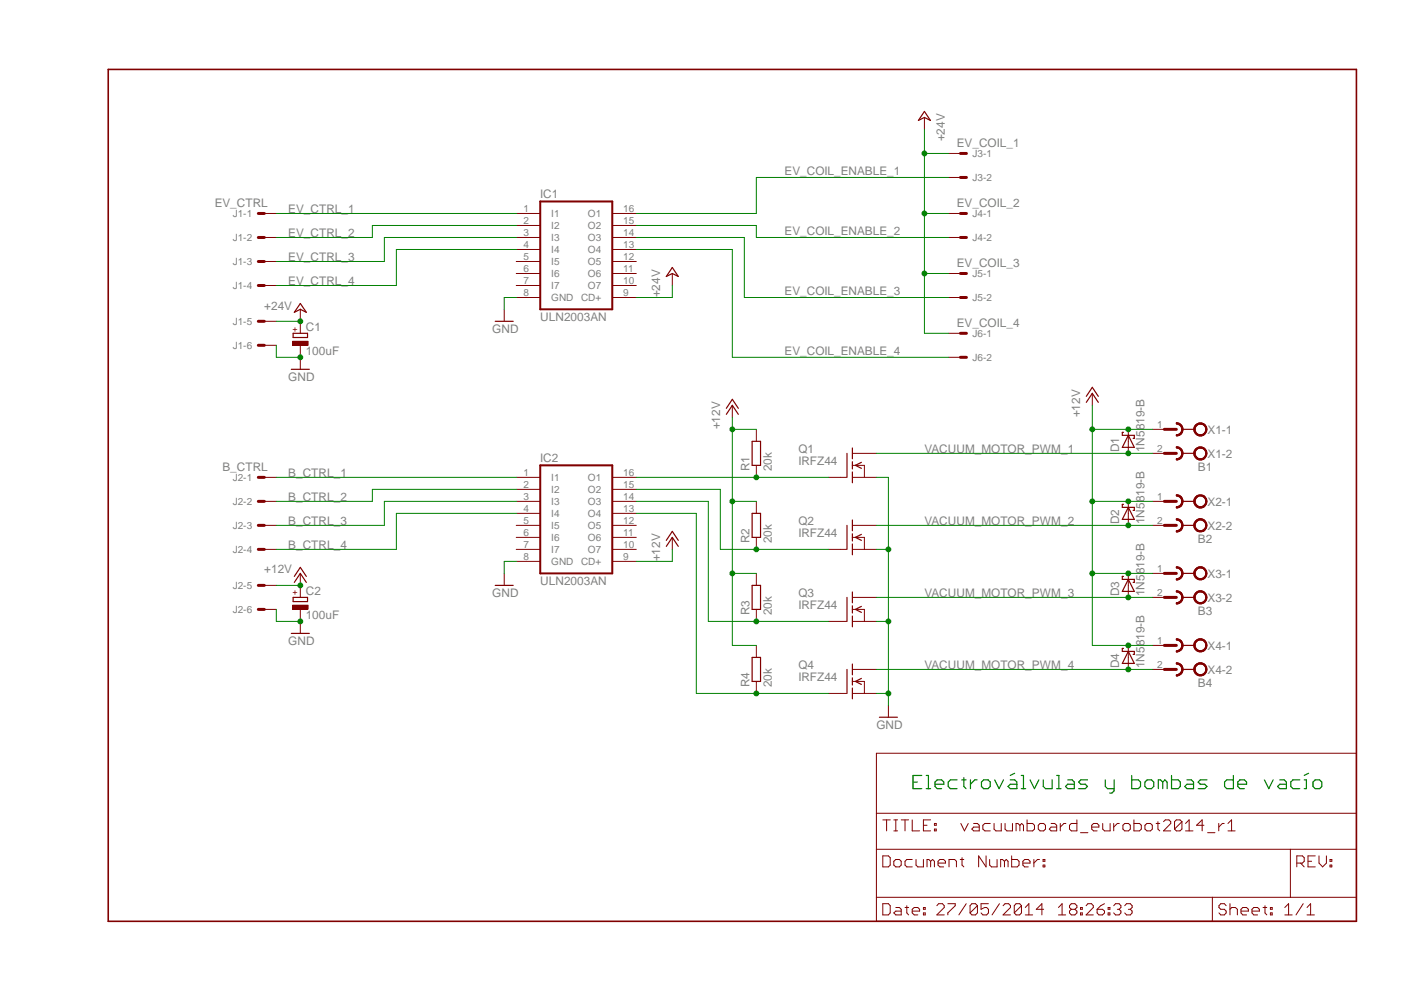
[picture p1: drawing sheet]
<svg xmlns="http://www.w3.org/2000/svg" width="297mm" height="210mm" viewBox="0 0 297 210" stroke-linecap="round" stroke-linejoin="round" font-family="sans-serif">
<path d="M114.3 42.6h15.2v22.8h-15.2z" fill="none" stroke="#800000" stroke-width=".42"/>
<g fill="none" stroke="#800000" stroke-width=".21">
<path d="M195.6 24.8v2.6M200.7 32.5h2.5M200.7 37.5h2.5M55.9 45.2h2.6M55.9 50.2h2.6M55.9 55.3h2.6M109.2 45.2h5.1M109.2 47.7h5.1M109.2 50.2h5.1M109.2 52.8h5.1M109.2 55.3h5.1M109.2 57.9h5.1"/>
<path d="M129.5 45.2h5.1M129.5 47.7h5.1M129.5 50.2h5.1M129.5 52.8h5.1M129.5 55.3h5.1M129.5 57.9h5.1M200.7 45.2h2.5M200.7 50.2h2.5M200.7 57.9h2.5M55.9 60.4h2.6M55.9 68h2.6M55.9 73.1h2.6"/>
<path d="M63.5 65.4v2.6M109.2 60.4h5.1M109.2 62.9h5.1M129.5 60.4h5.1M129.5 62.9h5.1M200.7 62.9h2.5M200.7 70.5h2.5M200.7 75.6h2.5"/>
</g>
<g fill="none" stroke="#800000" stroke-width=".63">
<path d="M203.2 32.5h1.3M203.2 37.5h1.3M54.6 45.2h1.3M54.6 50.2h1.3M54.6 55.3h1.3M203.2 45.2h1.3M203.2 50.2h1.3M203.2 57.9h1.3M54.6 60.4h1.3M54.6 68h1.3M54.6 73.1h1.3M203.2 62.9h1.3"/>
<path d="M203.2 70.5h1.3M203.2 75.6h1.3"/>
</g>
<path d="M195.6 23.6l1.2 1.9-1.2-.7-1.3 .7zM63.5 64.2l1.3 1.9-1.3-.7-1.2 .7z" fill="none" stroke="#800000" stroke-width=".25"/>
<path d="M248.9 92a1.12 1.12 0 0 0 1.1-1.2h.3a1.31 1.31 0 0 1-1.4 1.4z" fill-rule="evenodd" fill="#800000"/>
<path d="M248.9 92a1.12 1.12 0 0 0 1.1-1.2h.3a1.31 1.31 0 0 1-1.4 1.4z" fill="none" stroke="#800000" stroke-width=".21"/>
<path d="M248.9 89.5a1.37 1.37 0 0 1 1.4 1.3h-.3a1.12 1.12 0 0 0-1.1-1.1z" fill-rule="evenodd" fill="#800000"/>
<path d="M248.9 89.5a1.37 1.37 0 0 1 1.4 1.3h-.3a1.12 1.12 0 0 0-1.1-1.1z" fill="none" stroke="#800000" stroke-width=".21"/>
<path d="M250.1 90.8h2.6" fill="none" stroke="#800000" stroke-width=".25"/>
<path d="M248.9 89.5a1.4 1.4 0 0 1 1.4 1.3 1.4 1.4 0 0 1-1.4 1.4v-.2a1.14 1.14 0 0 0 1.1-1.2 1.14 1.14 0 0 0-1.1-1.1z" fill-rule="evenodd" fill="#800000"/>
<path d="M248.9 89.5a1.4 1.4 0 0 1 1.4 1.3 1.4 1.4 0 0 1-1.4 1.4v-.2a1.14 1.14 0 0 0 1.1-1.2 1.14 1.14 0 0 0-1.1-1.1z" fill="none" stroke="#800000" stroke-width=".21"/>
<path d="M246.3 90.8h2.6" fill="none" stroke="#800000" stroke-width=".63"/>
<path d="M252.9 90a1.39 1.39 0 0 1 2.2 .1 1.39 1.39 0 0 1-.8 2.1 1.39 1.39 0 0 1-1.7-1.4h.2a1.15 1.15 0 0 1 1.6-1.1 1.15 1.15 0 0 1 .4 1.9 1.15 1.15 0 0 1-1.9-.4l-.1-.4h-.2z" fill-rule="evenodd" fill="#800000"/>
<path d="M252.9 90a1.39 1.39 0 0 1 2.2 .1 1.39 1.39 0 0 1-.8 2.1 1.39 1.39 0 0 1-1.7-1.4h.2a1.15 1.15 0 0 1 1.6-1.1 1.15 1.15 0 0 1 .4 1.9 1.15 1.15 0 0 1-1.9-.4l-.1-.4h-.2z" fill="none" stroke="#800000" stroke-width=".21"/>
<path d="M252.9 90a1.39 1.39 0 0 1 2.2 .1 1.39 1.39 0 0 1-.8 2.1 1.39 1.39 0 0 1-1.7-1.4h.2a1.15 1.15 0 0 1 1.6-1.1 1.15 1.15 0 0 1 .4 1.9 1.15 1.15 0 0 1-1.9-.4l-.1-.4h-.2z" fill-rule="evenodd" fill="#800000"/>
<path d="M243.8 90.8h2.5M252.9 90a1.39 1.39 0 0 1 2.2 .1 1.39 1.39 0 0 1-.8 2.1 1.39 1.39 0 0 1-1.7-1.4h.2a1.15 1.15 0 0 1 1.6-1.1 1.15 1.15 0 0 1 .4 1.9 1.15 1.15 0 0 1-1.9-.4l-.1-.4h-.2z" fill="none" stroke="#800000" stroke-width=".21"/>
<path d="M248.9 97.1a1.12 1.12 0 0 0 1.1-1.2h.3a1.31 1.31 0 0 1-1.4 1.4z" fill-rule="evenodd" fill="#800000"/>
<path d="M248.9 97.1a1.12 1.12 0 0 0 1.1-1.2h.3a1.31 1.31 0 0 1-1.4 1.4z" fill="none" stroke="#800000" stroke-width=".21"/>
<path d="M248.9 94.5a1.37 1.37 0 0 1 1.4 1.4h-.3a1.12 1.12 0 0 0-1.1-1.1z" fill-rule="evenodd" fill="#800000"/>
<path d="M248.9 94.5a1.37 1.37 0 0 1 1.4 1.4h-.3a1.12 1.12 0 0 0-1.1-1.1z" fill="none" stroke="#800000" stroke-width=".21"/>
<path d="M250.1 95.9h2.6" fill="none" stroke="#800000" stroke-width=".25"/>
<path d="M248.9 94.5a1.4 1.4 0 0 1 1.4 1.4 1.4 1.4 0 0 1-1.4 1.4v-.2a1.14 1.14 0 0 0 1.1-1.2 1.14 1.14 0 0 0-1.1-1.1z" fill-rule="evenodd" fill="#800000"/>
<path d="M248.9 94.5a1.4 1.4 0 0 1 1.4 1.4 1.4 1.4 0 0 1-1.4 1.4v-.2a1.14 1.14 0 0 0 1.1-1.2 1.14 1.14 0 0 0-1.1-1.1z" fill="none" stroke="#800000" stroke-width=".21"/>
<path d="M246.3 95.9h2.6" fill="none" stroke="#800000" stroke-width=".63"/>
<path d="M252.9 95a1.39 1.39 0 0 1 2.2 .2 1.39 1.39 0 0 1-.8 2.1 1.39 1.39 0 0 1-1.7-1.4h.2a1.15 1.15 0 0 1 1.6-1.1 1.15 1.15 0 0 1 .4 1.9 1.15 1.15 0 0 1-1.9-.4l-.1-.4h-.2z" fill-rule="evenodd" fill="#800000"/>
<path d="M252.9 95a1.39 1.39 0 0 1 2.2 .2 1.39 1.39 0 0 1-.8 2.1 1.39 1.39 0 0 1-1.7-1.4h.2a1.15 1.15 0 0 1 1.6-1.1 1.15 1.15 0 0 1 .4 1.9 1.15 1.15 0 0 1-1.9-.4l-.1-.4h-.2z" fill="none" stroke="#800000" stroke-width=".21"/>
<path d="M252.9 95a1.39 1.39 0 0 1 2.2 .2 1.39 1.39 0 0 1-.8 2.1 1.39 1.39 0 0 1-1.7-1.4h.2a1.15 1.15 0 0 1 1.6-1.1 1.15 1.15 0 0 1 .4 1.9 1.15 1.15 0 0 1-1.9-.4l-.1-.4h-.2z" fill-rule="evenodd" fill="#800000"/>
<path d="M243.8 95.9h2.5M252.9 95a1.39 1.39 0 0 1 2.2 .2 1.39 1.39 0 0 1-.8 2.1 1.39 1.39 0 0 1-1.7-1.4h.2a1.15 1.15 0 0 1 1.6-1.1 1.15 1.15 0 0 1 .4 1.9 1.15 1.15 0 0 1-1.9-.4l-.1-.4h-.2z" fill="none" stroke="#800000" stroke-width=".21"/>
<path d="M248.9 107.2a1.12 1.12 0 0 0 1.1-1.1h.3a1.31 1.31 0 0 1-1.4 1.4z" fill-rule="evenodd" fill="#800000"/>
<path d="M248.9 107.2a1.12 1.12 0 0 0 1.1-1.1h.3a1.31 1.31 0 0 1-1.4 1.4z" fill="none" stroke="#800000" stroke-width=".21"/>
<path d="M248.9 104.7a1.31 1.31 0 0 1 1.4 1.4h-.3a1.12 1.12 0 0 0-1.1-1.2z" fill-rule="evenodd" fill="#800000"/>
<path d="M248.9 104.7a1.31 1.31 0 0 1 1.4 1.4h-.3a1.12 1.12 0 0 0-1.1-1.2z" fill="none" stroke="#800000" stroke-width=".21"/>
<path d="M250.1 106.1h2.6" fill="none" stroke="#800000" stroke-width=".25"/>
<path d="M248.9 104.7a1.4 1.4 0 0 1 1.4 1.4 1.4 1.4 0 0 1-1.4 1.4v-.3a1.14 1.14 0 0 0 1.1-1.1 1.14 1.14 0 0 0-1.1-1.2z" fill-rule="evenodd" fill="#800000"/>
<path d="M248.9 104.7a1.4 1.4 0 0 1 1.4 1.4 1.4 1.4 0 0 1-1.4 1.4v-.3a1.14 1.14 0 0 0 1.1-1.1 1.14 1.14 0 0 0-1.1-1.2z" fill="none" stroke="#800000" stroke-width=".21"/>
<path d="M246.3 106.1h2.6" fill="none" stroke="#800000" stroke-width=".63"/>
<path d="M252.9 105.2a1.39 1.39 0 0 1 2.2 .2 1.39 1.39 0 0 1-.8 2 1.39 1.39 0 0 1-1.7-1.3h.2a1.15 1.15 0 0 1 1.6-1.1 1.15 1.15 0 0 1 .4 1.8 1.15 1.15 0 0 1-1.9-.3l-.1-.4h-.2z" fill-rule="evenodd" fill="#800000"/>
<path d="M252.9 105.2a1.39 1.39 0 0 1 2.2 .2 1.39 1.39 0 0 1-.8 2 1.39 1.39 0 0 1-1.7-1.3h.2a1.15 1.15 0 0 1 1.6-1.1 1.15 1.15 0 0 1 .4 1.8 1.15 1.15 0 0 1-1.9-.3l-.1-.4h-.2z" fill="none" stroke="#800000" stroke-width=".21"/>
<path d="M252.9 105.2a1.39 1.39 0 0 1 2.2 .2 1.39 1.39 0 0 1-.8 2 1.39 1.39 0 0 1-1.7-1.3h.2a1.15 1.15 0 0 1 1.6-1.1 1.15 1.15 0 0 1 .4 1.8 1.15 1.15 0 0 1-1.9-.3l-.1-.4h-.2z" fill-rule="evenodd" fill="#800000"/>
<path d="M243.8 106.1h2.5M252.9 105.2a1.39 1.39 0 0 1 2.2 .2 1.39 1.39 0 0 1-.8 2 1.39 1.39 0 0 1-1.7-1.3h.2a1.15 1.15 0 0 1 1.6-1.1 1.15 1.15 0 0 1 .4 1.8 1.15 1.15 0 0 1-1.9-.3l-.1-.4h-.2z" fill="none" stroke="#800000" stroke-width=".21"/>
<path d="M248.9 112.3a1.12 1.12 0 0 0 1.1-1.1h.3a1.31 1.31 0 0 1-1.4 1.4z" fill-rule="evenodd" fill="#800000"/>
<path d="M248.9 112.3a1.12 1.12 0 0 0 1.1-1.1h.3a1.31 1.31 0 0 1-1.4 1.4z" fill="none" stroke="#800000" stroke-width=".21"/>
<path d="M248.9 109.8a1.31 1.31 0 0 1 1.4 1.4h-.3a1.12 1.12 0 0 0-1.1-1.2z" fill-rule="evenodd" fill="#800000"/>
<path d="M248.9 109.8a1.31 1.31 0 0 1 1.4 1.4h-.3a1.12 1.12 0 0 0-1.1-1.2z" fill="none" stroke="#800000" stroke-width=".21"/>
<path d="M250.1 111.2h2.6" fill="none" stroke="#800000" stroke-width=".25"/>
<path d="M248.9 109.8a1.4 1.4 0 0 1 1.4 1.4 1.4 1.4 0 0 1-1.4 1.4v-.3a1.14 1.14 0 0 0 1.1-1.1 1.14 1.14 0 0 0-1.1-1.2z" fill-rule="evenodd" fill="#800000"/>
<path d="M248.9 109.8a1.4 1.4 0 0 1 1.4 1.4 1.4 1.4 0 0 1-1.4 1.4v-.3a1.14 1.14 0 0 0 1.1-1.1 1.14 1.14 0 0 0-1.1-1.2z" fill="none" stroke="#800000" stroke-width=".21"/>
<path d="M246.3 111.2h2.6" fill="none" stroke="#800000" stroke-width=".63"/>
<path d="M252.9 110.3a1.39 1.39 0 0 1 2.2 .1 1.39 1.39 0 0 1-.8 2.1 1.39 1.39 0 0 1-1.7-1.3h.2a1.15 1.15 0 0 1 1.6-1.2 1.15 1.15 0 0 1 .4 1.9 1.15 1.15 0 0 1-1.9-.4l-.1-.3h-.2z" fill-rule="evenodd" fill="#800000"/>
<path d="M252.9 110.3a1.39 1.39 0 0 1 2.2 .1 1.39 1.39 0 0 1-.8 2.1 1.39 1.39 0 0 1-1.7-1.3h.2a1.15 1.15 0 0 1 1.6-1.2 1.15 1.15 0 0 1 .4 1.9 1.15 1.15 0 0 1-1.9-.4l-.1-.3h-.2z" fill="none" stroke="#800000" stroke-width=".21"/>
<path d="M252.9 110.3a1.39 1.39 0 0 1 2.2 .1 1.39 1.39 0 0 1-.8 2.1 1.39 1.39 0 0 1-1.7-1.3h.2a1.15 1.15 0 0 1 1.6-1.2 1.15 1.15 0 0 1 .4 1.9 1.15 1.15 0 0 1-1.9-.4l-.1-.3h-.2z" fill-rule="evenodd" fill="#800000"/>
<path d="M243.8 111.2h2.5M252.9 110.3a1.39 1.39 0 0 1 2.2 .1 1.39 1.39 0 0 1-.8 2.1 1.39 1.39 0 0 1-1.7-1.3h.2a1.15 1.15 0 0 1 1.6-1.2 1.15 1.15 0 0 1 .4 1.9 1.15 1.15 0 0 1-1.9-.4l-.1-.3h-.2z" fill="none" stroke="#800000" stroke-width=".21"/>
<path d="M248.9 122.5a1.12 1.12 0 0 0 1.1-1.2h.3a1.37 1.37 0 0 1-1.4 1.4z" fill-rule="evenodd" fill="#800000"/>
<path d="M248.9 122.5a1.12 1.12 0 0 0 1.1-1.2h.3a1.37 1.37 0 0 1-1.4 1.4z" fill="none" stroke="#800000" stroke-width=".21"/>
<path d="M248.9 119.9a1.31 1.31 0 0 1 1.4 1.4h-.3a1.12 1.12 0 0 0-1.1-1.1z" fill-rule="evenodd" fill="#800000"/>
<path d="M248.9 119.9a1.31 1.31 0 0 1 1.4 1.4h-.3a1.12 1.12 0 0 0-1.1-1.1z" fill="none" stroke="#800000" stroke-width=".21"/>
<path d="M250.1 121.3h2.6" fill="none" stroke="#800000" stroke-width=".25"/>
<path d="M248.9 119.9a1.4 1.4 0 0 1 1.4 1.4 1.4 1.4 0 0 1-1.4 1.4v-.2a1.14 1.14 0 0 0 1.1-1.2 1.14 1.14 0 0 0-1.1-1.1z" fill-rule="evenodd" fill="#800000"/>
<path d="M248.9 119.9a1.4 1.4 0 0 1 1.4 1.4 1.4 1.4 0 0 1-1.4 1.4v-.2a1.14 1.14 0 0 0 1.1-1.2 1.14 1.14 0 0 0-1.1-1.1z" fill="none" stroke="#800000" stroke-width=".21"/>
<path d="M246.3 121.3h2.6" fill="none" stroke="#800000" stroke-width=".63"/>
<path d="M252.9 120.4a1.39 1.39 0 0 1 2.2 .2 1.39 1.39 0 0 1-.8 2.1 1.39 1.39 0 0 1-1.7-1.4h.2a1.15 1.15 0 0 1 1.6-1.1 1.15 1.15 0 0 1 .4 1.9 1.15 1.15 0 0 1-1.9-.4l-.1-.4h-.2z" fill-rule="evenodd" fill="#800000"/>
<path d="M252.9 120.4a1.39 1.39 0 0 1 2.2 .2 1.39 1.39 0 0 1-.8 2.1 1.39 1.39 0 0 1-1.7-1.4h.2a1.15 1.15 0 0 1 1.6-1.1 1.15 1.15 0 0 1 .4 1.9 1.15 1.15 0 0 1-1.9-.4l-.1-.4h-.2z" fill="none" stroke="#800000" stroke-width=".21"/>
<path d="M252.9 120.4a1.39 1.39 0 0 1 2.2 .2 1.39 1.39 0 0 1-.8 2.1 1.39 1.39 0 0 1-1.7-1.4h.2a1.15 1.15 0 0 1 1.6-1.1 1.15 1.15 0 0 1 .4 1.9 1.15 1.15 0 0 1-1.9-.4l-.1-.4h-.2z" fill-rule="evenodd" fill="#800000"/>
<path d="M243.8 121.3h2.5M252.9 120.4a1.39 1.39 0 0 1 2.2 .2 1.39 1.39 0 0 1-.8 2.1 1.39 1.39 0 0 1-1.7-1.4h.2a1.15 1.15 0 0 1 1.6-1.1 1.15 1.15 0 0 1 .4 1.9 1.15 1.15 0 0 1-1.9-.4l-.1-.4h-.2z" fill="none" stroke="#800000" stroke-width=".21"/>
<path d="M248.9 127.6a1.12 1.12 0 0 0 1.1-1.2h.3a1.37 1.37 0 0 1-1.4 1.4z" fill-rule="evenodd" fill="#800000"/>
<path d="M248.9 127.6a1.12 1.12 0 0 0 1.1-1.2h.3a1.37 1.37 0 0 1-1.4 1.4z" fill="none" stroke="#800000" stroke-width=".21"/>
<path d="M248.9 125a1.31 1.31 0 0 1 1.4 1.4h-.3a1.12 1.12 0 0 0-1.1-1.1z" fill-rule="evenodd" fill="#800000"/>
<path d="M248.9 125a1.31 1.31 0 0 1 1.4 1.4h-.3a1.12 1.12 0 0 0-1.1-1.1z" fill="none" stroke="#800000" stroke-width=".21"/>
<path d="M250.1 126.4h2.6" fill="none" stroke="#800000" stroke-width=".25"/>
<path d="M248.9 125a1.4 1.4 0 0 1 1.4 1.4 1.4 1.4 0 0 1-1.4 1.4v-.2a1.14 1.14 0 0 0 1.1-1.2 1.14 1.14 0 0 0-1.1-1.1z" fill-rule="evenodd" fill="#800000"/>
<path d="M248.9 125a1.4 1.4 0 0 1 1.4 1.4 1.4 1.4 0 0 1-1.4 1.4v-.2a1.14 1.14 0 0 0 1.1-1.2 1.14 1.14 0 0 0-1.1-1.1z" fill="none" stroke="#800000" stroke-width=".21"/>
<path d="M246.3 126.4h2.6" fill="none" stroke="#800000" stroke-width=".63"/>
<path d="M252.9 125.5a1.39 1.39 0 0 1 2.2 .2 1.39 1.39 0 0 1-.8 2.1 1.39 1.39 0 0 1-1.7-1.4h.2a1.15 1.15 0 0 1 1.6-1.1 1.15 1.15 0 0 1 .4 1.9 1.15 1.15 0 0 1-1.9-.4l-.1-.4h-.2z" fill-rule="evenodd" fill="#800000"/>
<path d="M252.9 125.5a1.39 1.39 0 0 1 2.2 .2 1.39 1.39 0 0 1-.8 2.1 1.39 1.39 0 0 1-1.7-1.4h.2a1.15 1.15 0 0 1 1.6-1.1 1.15 1.15 0 0 1 .4 1.9 1.15 1.15 0 0 1-1.9-.4l-.1-.4h-.2z" fill="none" stroke="#800000" stroke-width=".21"/>
<path d="M252.9 125.5a1.39 1.39 0 0 1 2.2 .2 1.39 1.39 0 0 1-.8 2.1 1.39 1.39 0 0 1-1.7-1.4h.2a1.15 1.15 0 0 1 1.6-1.1 1.15 1.15 0 0 1 .4 1.9 1.15 1.15 0 0 1-1.9-.4l-.1-.4h-.2z" fill-rule="evenodd" fill="#800000"/>
<path d="M243.8 126.4h2.5M252.9 125.5a1.39 1.39 0 0 1 2.2 .2 1.39 1.39 0 0 1-.8 2.1 1.39 1.39 0 0 1-1.7-1.4h.2a1.15 1.15 0 0 1 1.6-1.1 1.15 1.15 0 0 1 .4 1.9 1.15 1.15 0 0 1-1.9-.4l-.1-.4h-.2z" fill="none" stroke="#800000" stroke-width=".21"/>
<path d="M248.9 137.7a1.12 1.12 0 0 0 1.1-1.1h.3a1.37 1.37 0 0 1-1.4 1.4z" fill-rule="evenodd" fill="#800000"/>
<path d="M248.9 137.7a1.12 1.12 0 0 0 1.1-1.1h.3a1.37 1.37 0 0 1-1.4 1.4z" fill="none" stroke="#800000" stroke-width=".21"/>
<path d="M248.9 135.2a1.31 1.31 0 0 1 1.4 1.4h-.3a1.12 1.12 0 0 0-1.1-1.2z" fill-rule="evenodd" fill="#800000"/>
<path d="M248.9 135.2a1.31 1.31 0 0 1 1.4 1.4h-.3a1.12 1.12 0 0 0-1.1-1.2z" fill="none" stroke="#800000" stroke-width=".21"/>
<path d="M250.1 136.6h2.6" fill="none" stroke="#800000" stroke-width=".25"/>
<path d="M248.9 135.2a1.4 1.4 0 0 1 1.4 1.4 1.4 1.4 0 0 1-1.4 1.4v-.3a1.14 1.14 0 0 0 1.1-1.1 1.14 1.14 0 0 0-1.1-1.2z" fill-rule="evenodd" fill="#800000"/>
<path d="M248.9 135.2a1.4 1.4 0 0 1 1.4 1.4 1.4 1.4 0 0 1-1.4 1.4v-.3a1.14 1.14 0 0 0 1.1-1.1 1.14 1.14 0 0 0-1.1-1.2z" fill="none" stroke="#800000" stroke-width=".21"/>
<path d="M246.3 136.6h2.6" fill="none" stroke="#800000" stroke-width=".63"/>
<path d="M252.9 135.6a1.4 1.4 0 0 1 2.2 .2 1.4 1.4 0 0 1-.7 2.1 1.4 1.4 0 0 1-1.8-1.3h.2a1.15 1.15 0 0 1 1.6-1.2 1.15 1.15 0 0 1 .4 1.9 1.15 1.15 0 0 1-1.9-.4l-.1-.3h-.2z" fill-rule="evenodd" fill="#800000"/>
<path d="M252.9 135.6a1.4 1.4 0 0 1 2.2 .2 1.4 1.4 0 0 1-.7 2.1 1.4 1.4 0 0 1-1.8-1.3h.2a1.15 1.15 0 0 1 1.6-1.2 1.15 1.15 0 0 1 .4 1.9 1.15 1.15 0 0 1-1.9-.4l-.1-.3h-.2z" fill="none" stroke="#800000" stroke-width=".21"/>
<path d="M252.9 135.6a1.4 1.4 0 0 1 2.2 .2 1.4 1.4 0 0 1-.7 2.1 1.4 1.4 0 0 1-1.8-1.3h.2a1.15 1.15 0 0 1 1.6-1.2 1.15 1.15 0 0 1 .4 1.9 1.15 1.15 0 0 1-1.9-.4l-.1-.3h-.2z" fill-rule="evenodd" fill="#800000"/>
<path d="M243.8 136.6h2.5M252.9 135.6a1.4 1.4 0 0 1 2.2 .2 1.4 1.4 0 0 1-.7 2.1 1.4 1.4 0 0 1-1.8-1.3h.2a1.15 1.15 0 0 1 1.6-1.2 1.15 1.15 0 0 1 .4 1.9 1.15 1.15 0 0 1-1.9-.4l-.1-.3h-.2z" fill="none" stroke="#800000" stroke-width=".21"/>
<path d="M248.9 142.8a1.21 1.21 0 0 0 1.1-1.2h.3a1.37 1.37 0 0 1-1.4 1.4z" fill-rule="evenodd" fill="#800000"/>
<path d="M248.9 142.8a1.21 1.21 0 0 0 1.1-1.2h.3a1.37 1.37 0 0 1-1.4 1.4z" fill="none" stroke="#800000" stroke-width=".21"/>
<path d="M248.9 140.3a1.31 1.31 0 0 1 1.4 1.3h-.3a1.12 1.12 0 0 0-1.1-1.1z" fill-rule="evenodd" fill="#800000"/>
<path d="M248.9 140.3a1.31 1.31 0 0 1 1.4 1.3h-.3a1.12 1.12 0 0 0-1.1-1.1z" fill="none" stroke="#800000" stroke-width=".21"/>
<path d="M250.1 141.6h2.6" fill="none" stroke="#800000" stroke-width=".25"/>
<path d="M248.9 140.3a1.4 1.4 0 0 1 1.4 1.3 1.4 1.4 0 0 1-1.4 1.4v-.2a1.14 1.14 0 0 0 1.1-1.2 1.14 1.14 0 0 0-1.1-1.1z" fill-rule="evenodd" fill="#800000"/>
<path d="M248.9 140.3a1.4 1.4 0 0 1 1.4 1.3 1.4 1.4 0 0 1-1.4 1.4v-.2a1.14 1.14 0 0 0 1.1-1.2 1.14 1.14 0 0 0-1.1-1.1z" fill="none" stroke="#800000" stroke-width=".21"/>
<path d="M246.3 141.6h2.6" fill="none" stroke="#800000" stroke-width=".63"/>
<path d="M252.9 140.7a1.4 1.4 0 0 1 2.2 .2 1.4 1.4 0 0 1-.7 2.1 1.4 1.4 0 0 1-1.8-1.4h.2a1.15 1.15 0 0 1 1.6-1.1 1.15 1.15 0 0 1 .4 1.9 1.15 1.15 0 0 1-1.9-.4l-.1-.4h-.2z" fill-rule="evenodd" fill="#800000"/>
<path d="M252.9 140.7a1.4 1.4 0 0 1 2.2 .2 1.4 1.4 0 0 1-.7 2.1 1.4 1.4 0 0 1-1.8-1.4h.2a1.15 1.15 0 0 1 1.6-1.1 1.15 1.15 0 0 1 .4 1.9 1.15 1.15 0 0 1-1.9-.4l-.1-.4h-.2z" fill="none" stroke="#800000" stroke-width=".21"/>
<path d="M252.9 140.7a1.4 1.4 0 0 1 2.2 .2 1.4 1.4 0 0 1-.7 2.1 1.4 1.4 0 0 1-1.8-1.4h.2a1.15 1.15 0 0 1 1.6-1.1 1.15 1.15 0 0 1 .4 1.9 1.15 1.15 0 0 1-1.9-.4l-.1-.4h-.2z" fill-rule="evenodd" fill="#800000"/>
<path d="M243.8 141.6h2.5M252.9 140.7a1.4 1.4 0 0 1 2.2 .2 1.4 1.4 0 0 1-.7 2.1 1.4 1.4 0 0 1-1.8-1.4h.2a1.15 1.15 0 0 1 1.6-1.1 1.15 1.15 0 0 1 .4 1.9 1.15 1.15 0 0 1-1.9-.4l-.1-.4h-.2z" fill="none" stroke="#800000" stroke-width=".21"/>
<path d="M62 70.5h3.1v.9h-3.1z" fill="none" stroke="#800000" stroke-width=".25"/>
<path d="M61.9 72.2h3.3v.9h-3.3z" fill-rule="evenodd" fill="#800000"/>
<g fill="none" stroke="#800000" stroke-width=".21">
<path d="M142.2 57.9v2.5M61.9 72.2h3.3v.9h-3.3zM63.5 68v2.5M63.5 73.1v2.5M160 90.8v2.6M160 98.5v2.5M180.3 98.5h2.6v2.5M180.3 95.9h5.1M55.9 101h2.6M55.9 106.1h2.6M55.9 111.2h2.6M55.9 116.2h2.6"/>
<path d="M109.2 101h5.1M109.2 103.5h5.1M109.2 106.1h5.1M109.2 108.6h5.1M109.2 111.2h5.1M109.2 113.7h5.1M109.2 116.2h5.1M109.2 118.8h5.1M129.5 101h5.1M129.5 103.5h5.1M129.5 106.1h5.1M129.5 108.6h5.1"/>
<path d="M129.5 111.2h5.1M129.5 113.7h5.1M129.5 116.2h5.1M129.5 118.8h5.1M142.2 113.7v2.5M160 106.1v2.5M160 113.7v2.5M175.3 101h3.8M175.3 116.2h3.8M180.3 101h5.1M180.3 111.2h5.1M180.3 113.7h2.6v2.5"/>
<path d="M180.3 116.2h5.1M55.9 128.9h2.6M55.9 123.9h2.6M160 121.3v2.6M160 128.9v2.6M160 136.6v2.5M175.3 131.5h3.8M180.3 128.9h2.6v2.6M180.3 131.5h5.1M180.3 126.4h5.1M160 144.2v2.5M175.3 146.7h3.8"/>
<path d="M180.3 144.2h2.6v2.5M180.3 146.7h5.1M180.3 141.6h5.1M188 149.3v2.5"/>
</g>
<path d="M114.3 98.5h15.2v22.8h-15.2z" fill="none" stroke="#800000" stroke-width=".42"/>
<g fill="none" stroke="#800000" stroke-width=".25">
<path d="M142.2 56.6l1.3 1.9-1.3-.6-1.2 .6zM159.1 93.4h1.8v5.1h-1.8zM179.2 95.9v5.1M180.3 94.8v2.3M180.3 97.7v1.5M180.3 99.9v2.3M182.2 97.8l-1.2 .7 1.2 .6M141 115.6l1.2-1.9 1.3 1.9M141 114.3l1.2-1.9 1.3 1.9M159.1 108.6h1.8v5.1h-1.8zM179.2 111.2v5M180.3 110v2.3"/>
<path d="M180.3 112.9v1.6M180.3 115.1v2.3M182.2 113.1l-1.2 .6 1.2 .6M62 126.4h3.1v.9h-3.1zM159.1 123.9h1.8v5h-1.8zM159.1 139.1h1.8v5.1h-1.8zM179.2 126.4v5.1M180.3 125.3v2.3M180.3 128.2v1.5M180.3 130.3v2.3M182.2 128.3l-1.2 .6 1.2 .7M179.2 141.6v5.1"/>
<path d="M180.3 140.5v2.3M180.3 143.4v1.5M180.3 145.6v2.3M182.2 143.6l-1.2 .6 1.2 .6M186.1 151.8h3.8"/>
</g>
<path d="M54.6 101h1.3M54.6 106.1h1.3M54.6 111.2h1.3M54.6 116.2h1.3M54.6 123.9h1.3M54.6 128.9h1.3" fill="none" stroke="#800000" stroke-width=".63"/>
<path d="M61.9 128.1h3.3v.8h-3.3z" fill-rule="evenodd" fill="#800000"/>
<g fill="none" stroke="#800000" stroke-width=".21">
<path d="M63.5 75.6v2.5M106.7 65.4v2.6M154.9 85.8v2.5M231.1 83.2v2.6M238.7 90.8v5.1M238.7 106.1v5.1M61.9 128.1h3.3v.8h-3.3zM63.5 121.3v5.1M63.5 128.9v5.1M106.7 121.3v2.6M238.7 121.3v5.1M238.7 136.6v5"/>
<path d="M185.4 159.4h101.6v35.5h-101.6zM185.4 179.7h101.6M185.4 172.1h101.6M186.8 173.5h1.5M187.6 173.5v2.3M189.1 173.5h.8M189.1 175.8h.8M189.5 173.5v2.3M190.7 173.5h1.5M191.5 173.5v2.3M193 173.5v2.3h1.6M195.4 174.6h.7"/>
<path d="M196.9 173.5h-1.5v2.3h1.5M197.7 175.4h.4v.4h-.4zM197.7 174.2h.4v.4h-.4zM203.3 174.2l.7 1.6 .8-1.6M206 174.2h.8l.4 .4v1.2h-1.2l-.4-.4 .4-.4h1.2M209.5 174.2h-1.1l-.5 .4v.8l.5 .4h1.1M210.3 174.2v1.2l.4 .4h1.1v-1.6M212.6 174.2v1.2l.4 .4h1.2v-1.6M215.8 174.6l-.5-.4h-.3v1.6M215.8 174.6v1.2M215.8 174.6l.4-.4 .3 .4v1.2M217.3 173.5v2.3h1.2l.4-.4v-.8l-.4-.4h-1.2"/>
<path d="M219.7 174.6l.3-.4h.8l.4 .4v.8l-.4 .4h-.8l-.3-.4zM222.4 174.2h.7l.5 .4v1.2h-1.2l-.4-.4 .4-.4h1.2M224.3 174.2v1.6M225.5 174.2h-.4l-.8 .8M227.8 173.5v2.3h-1.2l-.3-.4v-.8l.3-.4h1.2M228.6 176.2h1.6M231 175h1.5v-.4l-.4-.4h-.8l-.3 .4v.8l.3 .4h.8M233.3 174.2v1.2l.4 .4h1.2v-1.6M235.6 174.2v1.6M236.8 174.2h-.4l-.8 .8M237.6 174.6l.4-.4h.8l.3 .4v.8l-.3 .4h-.8l-.4-.4zM239.9 173.5v2.3h1.2l.4-.4v-.8l-.4-.4h-1.2"/>
<path d="M242.2 174.6l.5-.4h.7l.4 .4v.8l-.4 .4h-.7l-.5-.4zM244.6 174.2h.8M245 173.9v1.5l.4 .4M246.2 173.9l.3-.4h.8l.4 .4v.3l-1.5 1.6h1.5M250.1 173.9l-.5-.4h-.7l-.4 .4v1.5M250.1 173.9v1.5l-.5 .4h-.7l-.4-.4M250.1 173.9l-1.6 1.5M250.8 175.8h1.6M250.8 174.2l.8-.7v2.3M254.7 174.6h-1.6l1.2-1.1v2.3M255.5 176.2h1.5M257.8 174.2v1.6"/>
<path d="M259 174.2h-.4l-.8 .8M259.8 175.8h1.5M259.8 174.2l.8-.7v2.3M273 179.7v10.2M185.4 189.9h101.6M186.8 181.1h1.2l.3 .4v1.5l-.3 .4h-1.2zM186.8 191.2h1.2l.3 .4v1.6l-.3 .4h-1.2zM189.1 182.2l.4-.3h.8l.4 .3v.8l-.4 .4h-.8l-.4-.4zM189.5 192h.8l.4 .4v1.2h-1.2l-.4-.4 .4-.4h1.2M191.5 192h.7M191.9 191.6v1.6l.3 .4M193 192.8h1.6v-.4l-.4-.4h-.8l-.4 .4v.8l.4 .4h.8"/>
<path d="M193 181.9h-1.1l-.4 .3v.8l.4 .4h1.1M193.8 181.9v1.1l.4 .4h1.2v-1.5M195.4 193.2h.3v.4h-.3zM195.4 192h.3v.4h-.3zM196.9 182.2l-.4-.3h-.4v1.5M196.9 182.2l.4-.3 .4 .3v1.2M196.9 182.2v1.2M198.2 191.6l.4-.4h.8l.4 .4v.4l-1.6 1.6h1.6M198.5 182.6h1.5v-.4l-.4-.3h-.8l-.3 .3v.8l.3 .4h.8M200.5 191.2h1.6v.4l-1.6 1.6v.4M200.8 183.4v-1.5h1.2l.3 .3v1.2M203.2 181.9h.7"/>
<path d="M203.5 181.5v1.5l.4 .4M204.4 191.2l-1.5 2.4M206.8 191.6v1.6l-.4 .4h-.8l-.4-.4M206.8 191.6l-.4-.4h-.8l-.4 .4v1.6M206.8 191.6l-1.6 1.6M208.6 181.1v2.3l-1.6-2.3v2.3M209.1 191.2h-1.5v1.2l.7-.4h.4l.4 .4v.8l-.4 .4h-.8l-.3-.4M209.4 181.9v1.1l.4 .4h1.1v-1.5M211.5 191.2l-1.6 2.4M212.2 191.6l.4-.4h.8l.4 .4v.4l-1.6 1.6h1.6M212.5 182.2l-.4-.3h-.4v1.5M212.5 182.2v1.2"/>
<path d="M212.5 182.2l.4-.3 .4 .3v1.2M214 181.1v2.3h1.2l.4-.4v-.8l-.4-.3h-1.2M216.1 191.6v1.6l-.4 .4h-.7l-.4-.4M216.1 191.6l-.4-.4h-.7l-.4 .4v1.6M216.1 191.6l-1.5 1.6M216.4 182.6h1.5v-.4l-.4-.3h-.7l-.4 .3v.8l.4 .4h.7M216.9 193.6h1.6M216.9 192l.8-.8v2.4M218.7 181.9v1.5M219.9 181.9h-.4l-.8 .7M220.7 183h.4v.4h-.4zM220.7 181.9h.4v.3h-.4z"/>
<path d="M220.8 192.4h-1.6l1.2-1.2v2.4M223.9 193.6h1.6M223.9 192l.8-.8v2.4M226.6 192.4l-.3 .4v.4l.3 .4h.8l.4-.4v-.4l-.4-.4M226.6 192.4l-.3-.4v-.4l.3-.4h.8l.4 .4v.4l-.4 .4M226.6 192.4h.8M228.6 193.2h.4v.4h-.4zM228.6 192h.4v.4h-.4zM229.8 191.6l.4-.4h.7l.4 .4v.4l-1.5 1.6h1.5M232.1 192.4h1.2l.4 .4v.4l-.4 .4h-.8l-.4-.4zM233.7 191.2l-.8 .4-.8 .8M234.4 193.2h.4v.4h-.4z"/>
<path d="M234.4 192h.4v.4h-.4zM235.6 191.6l.4-.4h.8l.3 .4v.4l-.3 .4M236.4 192.4h.4M236.8 192.4l.3 .4v.4l-.3 .4h-.8l-.4-.4M238 191.6l.3-.4h.8l.4 .4v.4l-.4 .4M238.7 192.4h.4M239.1 192.4l.4 .4v.4l-.4 .4h-.8l-.3-.4M256.5 189.9v5M259.4 191.6l-.4-.4h-.7l-.4 .4v.4l.4 .4h.7l.4 .4v.4l-.4 .4h-.7l-.4-.4M260.2 192.4l.4-.4h.8l.4 .4v1.2M260.2 191.2v2.4M262.5 192.8h1.6v-.4l-.4-.4h-.8l-.4 .4v.8l.4 .4h.8"/>
<path d="M264.9 192.8h1.5v-.4l-.3-.4h-.8l-.4 .4v.8l.4 .4h.8M267.2 192h.8M267.6 191.6v1.6l.4 .4M268.8 193.2h.4v.4h-.4zM268.8 192h.4v.4h-.4zM271.8 193.6h1.6M271.8 192l.8-.8v2.4M274.4 182.6h1.1l.4-.4v-.7l-.4-.4h-1.1v2.3M275.2 182.6l.7 .8M275.7 191.2l-1.5 2.4M276.5 193.6h1.6M276.5 192l.8-.8v2.4"/>
<path d="M276.7 182.2h.8M278.3 181.1h-1.6v2.3h1.6M279.1 181.1v1.5l.7 .8 .8-.8v-1.5M281.4 183h.4v.4h-.4zM281.4 181.9h.4v.3h-.4z"/>
</g>
<g fill="none" stroke="#800000" stroke-width=".25">
<path d="M61.6 78.1h3.8M104.8 68h3.8M153.7 87.7l1.2-1.9 1.3 1.9M153.7 86.4l1.2-1.9 1.3 1.9M229.8 85.1l1.3-1.9 1.3 1.9M229.8 83.9l1.3-1.9 1.3 1.9M237.7 91.5h-.3v.6h2.6v.7h-.3M238.7 92.1l1.3 2.6h-2.6zM237.7 106.7h-.3v.7h2.6v.6h-.3M238.7 107.4l1.3 2.5h-2.6zM61.6 134h3.8M62.3 123.2l1.2-1.9 1.3 1.9"/>
<path d="M62.3 122l1.2-1.9 1.3 1.9M104.8 123.9h3.8M237.7 122h-.3v.6h2.6v.6h-.3M237.7 137.2h-.3v.6h2.6v.7h-.3M238.7 122.6l1.3 2.5h-2.6zM238.7 137.8l1.3 2.6h-2.6z"/>
</g>
<path d="M22.9 14.7h264.1v180.2h-264.1z" fill="none" stroke="#800000" stroke-width=".34"/>
<g fill="none" stroke="#008000" stroke-width=".25">
<path d="M193.2 165.5h.9M195 164.1h-1.8v2.8h1.8M196 164.1h.4v2.8M196 166.9h.9M197.8 165.9h1.9v-.4l-.5-.5h-.9l-.5 .5v.9l.5 .5h.9M202.5 165h-1.4l-.5 .5v.9l.5 .5h1.4M203.5 165h.9M203.9 164.5v1.9l.5 .5M205.3 165v1.9M206.7 165h-.5l-.9 .9M207.6 165.5l.5-.5h.9l.5 .5v.9l-.5 .5h-.9l-.5-.5zM210.4 165l1 1.9 .9-1.9"/>
<path d="M213.7 165h1l.4 .5v1.4h-1.4l-.4-.5 .4-.5h1.4M214.7 163.6l-1 .5M216.1 164.1h.4v2.8M216.1 166.9h.9M217.9 165l1 1.9 .9-1.9M220.7 165v1.4l.5 .5h1.4v-1.9M223.6 164.1h.4v2.8M223.6 166.9h.9M225.9 165h.9l.5 .5v1.4h-1.4l-.5-.5 .5-.5h1.4M230.1 165h-1.4l-.5 .5 .5 .4h.9l.5 .5-.5 .5h-1.4M233.8 165v1.4l.5 .5h1.4M235.7 165v2.3l-.5 .5h-.4"/>
<path d="M239.4 164.1v2.8h1.4l.5-.5v-.9l-.5-.5h-1.4M242.2 165.5l.5-.5h.9l.5 .5v.9l-.5 .5h-.9l-.5-.5zM246 165.5l-.5-.5h-.4v1.9M246 165.5v1.4M246 165.5l.5-.5 .4 .5v1.4M247.9 164.1v2.8h1.4l.4-.5v-.9l-.4-.5h-1.4M251.1 165h.9l.5 .5v1.4h-1.4l-.4-.5 .4-.5h1.4M255.4 165h-1.4l-.5 .5 .5 .4h.9l.5 .5-.5 .5h-1.4M260.9 164.1v2.8h-1.4l-.4-.5v-.9l.4-.5h1.4M261.9 165.9h1.8v-.4l-.4-.5h-1l-.4 .5v.9l.4 .5h1M267.5 165l.9 1.9 1-1.9M270.8 165h.9l.5 .5v1.4h-1.4l-.5-.5 .5-.5h1.4"/>
<path d="M275 165h-1.4l-.5 .5v.9l.5 .5h1.4M275.9 165h.5v1.9h-.5M276.9 163.6l-1 .5M277.8 165.5l.5-.5h.9l.5 .5v.9l-.5 .5h-.9l-.5-.5z"/>
</g>
<path d="M195.6 32.5h5.1M195.6 27.4v43.1h5.1M195.6 45.2h5.1M195.6 57.9h5.1" fill="none" stroke="#008000" stroke-width=".21"/>
<circle cx="195.6" cy="32.5" r=".51" fill="#008000"/>
<circle cx="195.6" cy="32.5" r=".51" fill="none" stroke="#008000" stroke-width=".21"/>
<circle cx="195.6" cy="45.2" r=".51" fill="#008000"/>
<circle cx="195.6" cy="45.2" r=".51" fill="none" stroke="#008000" stroke-width=".21"/>
<circle cx="195.6" cy="57.9" r=".51" fill="#008000"/>
<g fill="none" stroke="#008000" stroke-width=".21">
<path d="M58.5 68h5M142.2 60.4v2.5h-7.6"/>
<circle cx="195.6" cy="57.9" r=".51"/>
</g>
<circle cx="63.5" cy="68" r=".51" fill="#008000"/>
<g fill="none" stroke="#008000" stroke-width=".21">
<path d="M200.7 37.5h-40.7v7.7h-25.4M58.5 45.2h50.7M109.2 47.7h-30.4v2.5h-20.3M109.2 50.2h-27.9v5.1h-22.8M109.2 52.8h-25.3v7.6h-25.4M134.6 50.2h22.9v12.7h43.2M134.6 47.7h25.4v2.5h40.7M134.6 52.8h20.3v22.8h45.8M185.4 95.9h58.4"/>
<circle cx="63.5" cy="68" r=".51"/>
</g>
<circle cx="238.7" cy="95.9" r=".51" fill="#008000"/>
<g fill="none" stroke="#008000" stroke-width=".21">
<path d="M185.4 111.2h58.4"/>
<circle cx="238.7" cy="95.9" r=".51"/>
</g>
<circle cx="238.7" cy="111.2" r=".51" fill="#008000"/>
<g fill="none" stroke="#008000" stroke-width=".21">
<path d="M185.4 126.4h58.4"/>
<circle cx="238.7" cy="111.2" r=".51"/>
</g>
<circle cx="238.7" cy="126.4" r=".51" fill="#008000"/>
<g fill="none" stroke="#008000" stroke-width=".21">
<path d="M185.4 141.6h58.4"/>
<circle cx="238.7" cy="126.4" r=".51"/>
</g>
<circle cx="238.7" cy="141.6" r=".51" fill="#008000"/>
<g fill="none" stroke="#008000" stroke-width=".21">
<path d="M185.4 101h2.6v45.7h-2.6M185.4 116.2h2.6M185.4 131.5h2.6"/>
<circle cx="238.7" cy="141.6" r=".51"/>
</g>
<circle cx="188" cy="116.2" r=".51" fill="#008000"/>
<circle cx="188" cy="116.2" r=".51" fill="none" stroke="#008000" stroke-width=".21"/>
<circle cx="188" cy="131.5" r=".51" fill="#008000"/>
<g fill="none" stroke="#008000" stroke-width=".21">
<path d="M188 146.7v2.6"/>
<circle cx="188" cy="131.5" r=".51"/>
</g>
<circle cx="188" cy="146.7" r=".51" fill="#008000"/>
<g fill="none" stroke="#008000" stroke-width=".21">
<path d="M58.5 73.1v2.5h5M109.2 62.9h-2.5v2.5M109.2 118.8h-2.5v2.5"/>
<circle cx="188" cy="146.7" r=".51"/>
</g>
<circle cx="63.5" cy="75.6" r=".51" fill="#008000"/>
<g fill="none" stroke="#008000" stroke-width=".21">
<path d="M58.5 128.9v2.6h5"/>
<circle cx="63.5" cy="75.6" r=".51"/>
</g>
<circle cx="63.5" cy="131.5" r=".51" fill="#008000"/>
<g fill="none" stroke="#008000" stroke-width=".21">
<path d="M134.6 101h40.7"/>
<circle cx="63.5" cy="131.5" r=".51"/>
</g>
<circle cx="160" cy="101" r=".51" fill="#008000"/>
<g fill="none" stroke="#008000" stroke-width=".21">
<path d="M134.6 103.5h17.8v12.7h22.9"/>
<circle cx="160" cy="101" r=".51"/>
</g>
<circle cx="160" cy="116.2" r=".51" fill="#008000"/>
<g fill="none" stroke="#008000" stroke-width=".21">
<path d="M134.6 106.1h15.3v25.4h25.4"/>
<circle cx="160" cy="116.2" r=".51"/>
</g>
<circle cx="160" cy="131.5" r=".51" fill="#008000"/>
<g fill="none" stroke="#008000" stroke-width=".21">
<path d="M134.6 108.6h12.7v38.1h28"/>
<circle cx="160" cy="131.5" r=".51"/>
</g>
<circle cx="160" cy="146.7" r=".51" fill="#008000"/>
<g fill="none" stroke="#008000" stroke-width=".21">
<path d="M58.5 123.9h5"/>
<circle cx="160" cy="146.7" r=".51"/>
</g>
<circle cx="63.5" cy="123.9" r=".51" fill="#008000"/>
<g fill="none" stroke="#008000" stroke-width=".21">
<path d="M154.9 88.3v48.3h5.1M154.9 90.8h5.1M142.2 116.2v2.6h-7.6M154.9 106.1h5.1M154.9 121.3h5.1"/>
<circle cx="63.5" cy="123.9" r=".51"/>
</g>
<circle cx="154.9" cy="90.8" r=".51" fill="#008000"/>
<circle cx="154.9" cy="90.8" r=".51" fill="none" stroke="#008000" stroke-width=".21"/>
<circle cx="154.9" cy="106.1" r=".51" fill="#008000"/>
<circle cx="154.9" cy="106.1" r=".51" fill="none" stroke="#008000" stroke-width=".21"/>
<circle cx="154.9" cy="121.3" r=".51" fill="#008000"/>
<g fill="none" stroke="#008000" stroke-width=".21">
<path d="M231.1 90.8h12.7M231.1 85.8v50.8h12.7M231.1 106.1h12.7M238.7 121.3h5.1"/>
<circle cx="154.9" cy="121.3" r=".51"/>
</g>
<circle cx="231.1" cy="121.3" r=".51" fill="#008000"/>
<circle cx="231.1" cy="121.3" r=".51" fill="none" stroke="#008000" stroke-width=".21"/>
<circle cx="231.1" cy="106.1" r=".51" fill="#008000"/>
<circle cx="231.1" cy="106.1" r=".51" fill="none" stroke="#008000" stroke-width=".21"/>
<circle cx="231.1" cy="90.8" r=".51" fill="#008000"/>
<circle cx="231.1" cy="90.8" r=".51" fill="none" stroke="#008000" stroke-width=".21"/>
<circle cx="238.7" cy="90.8" r=".51" fill="#008000"/>
<circle cx="238.7" cy="90.8" r=".51" fill="none" stroke="#008000" stroke-width=".21"/>
<circle cx="238.7" cy="106.1" r=".51" fill="#008000"/>
<g fill="none" stroke="#008000" stroke-width=".21">
<path d="M231.1 121.3h7.6"/>
<circle cx="238.7" cy="106.1" r=".51"/>
</g>
<circle cx="238.7" cy="121.3" r=".51" fill="#008000"/>
<circle cx="238.7" cy="121.3" r=".51" fill="none" stroke="#008000" stroke-width=".21"/>
<circle cx="238.7" cy="136.6" r=".51" fill="#008000"/>
<g fill="none" stroke="#008000" stroke-width=".21">
<path d="M58.5 101h50.7M109.2 103.5h-30.4v2.6h-20.3M109.2 106.1h-27.9v5.1h-22.8M109.2 108.6h-25.3v7.6h-25.4"/>
<circle cx="238.7" cy="136.6" r=".51"/>
</g>
<g font-size="2.5" fill="#808080">
<text x="199.9" y="29.9" transform="rotate(-90 199.9 29.9)">+24V</text>
<text x="202.4" y="31.1">EV_COIL_1</text>
<text x="114.3" y="41.9">IC1</text>
<text x="166" y="37">EV_COIL_ENABLE_1</text>
<text x="45.4" y="43.8">EV_CTRL</text>
<text x="61" y="45.2">EV_CTRL_1</text>
<text x="202.4" y="43.8">EV_COIL_2</text>
<text x="61" y="50.2">EV_CTRL_2</text>
<text x="166" y="49.7">EV_COIL_ENABLE_2</text>
<text x="61" y="55.3">EV_CTRL_3</text>
<text x="202.4" y="56.5">EV_COIL_3</text>
<text x="55.9" y="65.5">+24V</text>
<text x="61" y="60.4">EV_CTRL_4</text>
<text x="139.7" y="62.9" transform="rotate(-90 139.7 62.9)">+24V</text>
<text x="166" y="62.4">EV_COIL_ENABLE_3</text>
<text x="64.7" y="70.1">C1</text>
<text x="104.1" y="70.5">GND</text>
<text x="114.3" y="68">ULN2003AN</text>
<text x="202.4" y="69.1">EV_COIL_4</text>
<text x="64.7" y="75.1">100uF</text>
<text x="166" y="75.1">EV_COIL_ENABLE_4</text>
<text x="61" y="80.7">GND</text>
<text x="228.6" y="88.3" transform="rotate(-90 228.6 88.3)">+12V</text>
<text x="152.4" y="90.8" transform="rotate(-90 152.4 90.8)">+12V</text>
<text x="168.9" y="95.9">Q1</text>
<text x="195.6" y="95.9">VACUUM_MOTOR_PWM_1</text>
<text x="236.8" y="95.7" transform="rotate(-90 236.8 95.7)">D1</text>
<text x="242.1" y="95.7" transform="rotate(-90 242.1 95.7)">1N5819-B</text>
<text x="255.5" y="91.7">X1-1</text>
<text x="47.1" y="99.6">B_CTRL</text>
<text x="61" y="101">B_CTRL_1</text>
<text x="114.3" y="97.7">IC2</text>
<text x="158.5" y="99.7" transform="rotate(-90 158.5 99.7)">R1</text>
<text x="163.3" y="99.7" transform="rotate(-90 163.3 99.7)">20k</text>
<text x="168.9" y="98.5">IRFZ44</text>
<text x="253.4" y="99.7">B1</text>
<text x="255.5" y="96.8">X1-2</text>
<text x="61" y="106.1">B_CTRL_2</text>
<text x="255.5" y="107">X2-1</text>
<text x="61" y="111.2">B_CTRL_3</text>
<text x="168.9" y="113.7">IRFZ44</text>
<text x="168.9" y="111.2">Q2</text>
<text x="195.6" y="111.2">VACUUM_MOTOR_PWM_2</text>
<text x="236.8" y="110.9" transform="rotate(-90 236.8 110.9)">D2</text>
<text x="242.1" y="110.9" transform="rotate(-90 242.1 110.9)">1N5819-B</text>
<text x="255.5" y="112.1">X2-2</text>
<text x="61" y="116.2">B_CTRL_4</text>
<text x="139.7" y="118.8" transform="rotate(-90 139.7 118.8)">+12V</text>
<text x="158.5" y="115" transform="rotate(-90 158.5 115)">R2</text>
<text x="163.3" y="115" transform="rotate(-90 163.3 115)">20k</text>
<text x="253.4" y="115">B2</text>
<text x="55.9" y="121.3">+12V</text>
<text x="64.7" y="125.9">C2</text>
<text x="114.3" y="123.9">ULN2003AN</text>
<text x="255.5" y="122.2">X3-1</text>
<text x="64.7" y="131">100uF</text>
<text x="104.1" y="126.4">GND</text>
<text x="158.5" y="130.2" transform="rotate(-90 158.5 130.2)">R3</text>
<text x="163.3" y="130.2" transform="rotate(-90 163.3 130.2)">20k</text>
<text x="168.9" y="128.9">IRFZ44</text>
<text x="168.9" y="126.4">Q3</text>
<text x="195.6" y="126.4">VACUUM_MOTOR_PWM_3</text>
<text x="236.8" y="126.2" transform="rotate(-90 236.8 126.2)">D3</text>
<text x="242.1" y="126.2" transform="rotate(-90 242.1 126.2)">1N5819-B</text>
<text x="253.4" y="130.2">B3</text>
<text x="255.5" y="127.3">X3-2</text>
<text x="61" y="136.6">GND</text>
<text x="255.5" y="137.5">X4-1</text>
<text x="168.9" y="141.6">Q4</text>
<text x="195.6" y="141.6">VACUUM_MOTOR_PWM_4</text>
<text x="236.8" y="141.4" transform="rotate(-90 236.8 141.4)">D4</text>
<text x="242.1" y="141.4" transform="rotate(-90 242.1 141.4)">1N5819-B</text>
<text x="255.5" y="142.5">X4-2</text>
<text x="158.5" y="145.5" transform="rotate(-90 158.5 145.5)">R4</text>
<text x="163.3" y="145.5" transform="rotate(-90 163.3 145.5)">20k</text>
<text x="168.9" y="144.2">IRFZ44</text>
<text x="253.4" y="145.5">B4</text>
<text x="185.4" y="154.3">GND</text>
</g>
<g font-size="2.1" fill="#808080">
<text x="205.7" y="33.2">J3-1</text>
<text x="205.7" y="38.3">J3-2</text>
<text x="49.2" y="45.9">J1-1</text>
<text x="110.8" y="44.8">1</text>
<text x="110.8" y="47.3">2</text>
<text x="116.6" y="45.9">I1</text>
<text x="124.4" y="45.9">O1</text>
<text x="131.9" y="44.8">16</text>
<text x="131.9" y="47.3">15</text>
<text x="205.7" y="45.9">J4-1</text>
<text x="49.2" y="51">J1-2</text>
<text x="110.8" y="49.9">3</text>
<text x="110.8" y="52.4">4</text>
<text x="116.6" y="48.5">I2</text>
<text x="116.6" y="51">I3</text>
<text x="116.6" y="53.6">I4</text>
<text x="124.4" y="48.5">O2</text>
<text x="124.4" y="51">O3</text>
<text x="124.4" y="53.6">O4</text>
<text x="131.9" y="49.9">14</text>
<text x="131.9" y="52.4">13</text>
<text x="205.7" y="51">J4-2</text>
<text x="49.2" y="56.1">J1-3</text>
<text x="110.8" y="54.9">5</text>
<text x="110.8" y="57.5">6</text>
<text x="116.6" y="56.1">I5</text>
<text x="116.6" y="58.6">I6</text>
<text x="124.4" y="56.1">O5</text>
<text x="124.4" y="58.6">O6</text>
<text x="131.9" y="54.9">12</text>
<text x="131.9" y="57.5">11</text>
<text x="205.7" y="58.6">J5-1</text>
<text x="49.2" y="61.2">J1-4</text>
<text x="110.8" y="60">7</text>
<text x="110.8" y="62.6">8</text>
<text x="116.6" y="61.2">I7</text>
<text x="116.6" y="63.7">GND</text>
<text x="122.9" y="63.7">CD+</text>
<text x="124.4" y="61.2">O7</text>
<text x="131.9" y="60">10</text>
<text x="131.9" y="62.6">9</text>
<text x="205.7" y="63.7">J5-2</text>
<text x="49.2" y="68.7">J1-5</text>
<text x="205.7" y="71.3">J6-1</text>
<text x="49.2" y="73.8">J1-6</text>
<text x="205.7" y="76.4">J6-2</text>
<text x="244.8" y="90.5">1</text>
<text x="244.8" y="95.6">2</text>
<text x="49.2" y="101.8">J2-1</text>
<text x="110.8" y="100.7">1</text>
<text x="116.6" y="101.8">I1</text>
<text x="124.4" y="101.8">O1</text>
<text x="131.9" y="100.7">16</text>
<text x="49.2" y="106.8">J2-2</text>
<text x="110.8" y="103.2">2</text>
<text x="110.8" y="105.7">3</text>
<text x="116.6" y="104.3">I2</text>
<text x="116.6" y="106.8">I3</text>
<text x="124.4" y="104.3">O2</text>
<text x="124.4" y="106.8">O3</text>
<text x="131.9" y="103.2">15</text>
<text x="131.9" y="105.7">14</text>
<text x="244.8" y="105.7">1</text>
<text x="49.2" y="111.9">J2-3</text>
<text x="110.8" y="108.3">4</text>
<text x="110.8" y="110.8">5</text>
<text x="110.8" y="113.4">6</text>
<text x="116.6" y="109.4">I4</text>
<text x="116.6" y="111.9">I5</text>
<text x="124.4" y="109.4">O4</text>
<text x="124.4" y="111.9">O5</text>
<text x="131.9" y="108.3">13</text>
<text x="131.9" y="110.8">12</text>
<text x="131.9" y="113.4">11</text>
<text x="244.8" y="110.8">2</text>
<text x="49.2" y="117">J2-4</text>
<text x="110.8" y="115.9">7</text>
<text x="110.8" y="118.4">8</text>
<text x="116.6" y="114.5">I6</text>
<text x="116.6" y="117">I7</text>
<text x="116.6" y="119.5">GND</text>
<text x="122.9" y="119.5">CD+</text>
<text x="124.4" y="114.5">O6</text>
<text x="124.4" y="117">O7</text>
<text x="131.9" y="115.9">10</text>
<text x="131.9" y="118.4">9</text>
<text x="49.2" y="124.6">J2-5</text>
<text x="244.8" y="120.9">1</text>
<text x="49.2" y="129.7">J2-6</text>
<text x="244.8" y="126">2</text>
<text x="244.8" y="136.2">1</text>
<text x="244.8" y="141.3">2</text>
</g>
<g font-size="1.8" fill="#800000">
<text x="62.9" y="70.1" transform="rotate(-90 62.9 70.1)">+</text>
<text x="62.9" y="126" transform="rotate(-90 62.9 126)">+</text>
</g>
</svg>
